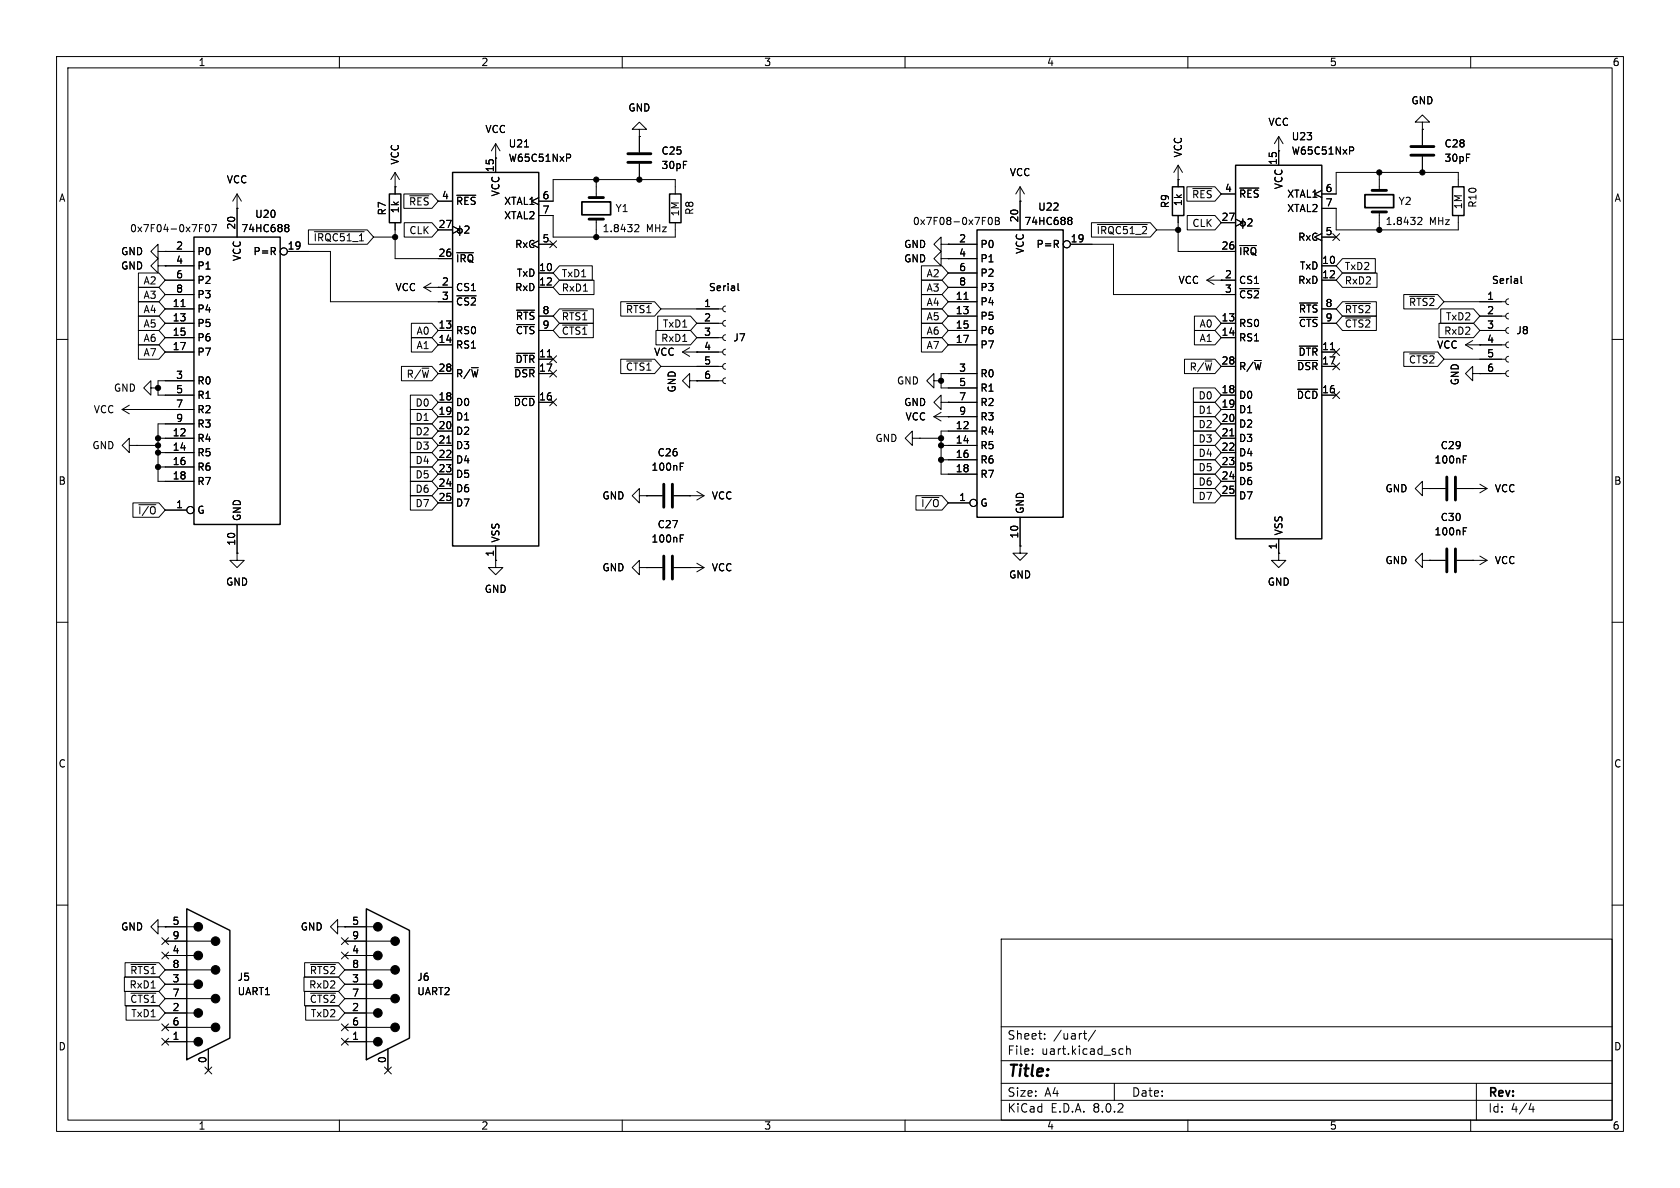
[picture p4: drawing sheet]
<svg xmlns="http://www.w3.org/2000/svg" width="297mm" height="210mm" viewBox="0 0 297 210" stroke-linecap="round" stroke-linejoin="round" font-family="sans-serif">
<g fill="none" stroke="#000" stroke-width=".18">
<path d="M10 10h277v190h-277zM12 12h273v186h-273zM60 10v2M110 10v2M160 10v2M210 10v2M260 10v2M35.3 39.7h.6M36.5 39.8l.1-.1a.68 .68 0 0 1 .4 .6 .68 .68 0 0 1-.4 .7 .84 .84 0 0 1-.1-1.2zM37.4 39.7h.9l-.6 1.3M41.9 36.8h.1M41.9 34.3l-.8 1.3"/>
<path d="M41.9 34.3v7.6M41.9 34.3l.8 1.3M50.5 39.8l.3-.1 .2 .1 .1 .2-.3 .2M69.8 33h.1M69.8 39.4v6.3h10.2M69.8 30.5l.8 1.3M69.8 30.5v3.8M69.8 30.5l-.7 1.3M71.4 34.3h5l1.1 1.3-1.1 1.2h-5zM71.5 39.4h4.9l1.1 1.2-1.1 1.3h-4.9zM72.4 34.6h3.4M77.5 35.6h2.5"/>
<path d="M80.7 34.5h3.4M81.3 39.9v1.7M87.6 27.9h.1M87.6 25.4v5.1M87.6 25.4l-.7 1.3M87.6 25.4l.8 1.3M92.7 26h.7M95.2 34.9l-1.2 .7 1.2 .6M95.2 38.1h2.6v3.8h21.6v-2.5M100.2 27.2h.4l.3 .3-.1 .4h-.6M105.4 31.8v3.1M105.4 38.7v3.2"/>
<path d="M112.3 39.8l.4-.1 .2 .4-.7 .9h.7M113 22.9h1.3l-1.3-1.3-1.2 1.3h1.2v1.2M113 24.1h.1M113 24.1v2.8M113 29v2.8M119.4 34.3v-2.5h-21.6v3.8h-2.6M174.9 38.5l.1-.1a.68 .68 0 0 1 .4 .7 .68 .68 0 0 1-.4 .6 .84 .84 0 0 1-.1-1.2zM176 38.4h.4l.2 .3-.2 .3 .2 .2 .1 .3-.2 .2h-.5zM176 39h.4M180.3 35.6h.1M180.3 33l-.7 1.3M180.3 33v7.6"/>
<path d="M180.3 33l.8 1.3M188.9 38.5l.4-.1 .1 .1 .1 .2-.2 .3M188.9 38.9l.1 .1M189 39h.3M189 39h-.1M189.3 39l.2 .2-.1 .4-.1 .1-.4-.1M193 39.4h10.4l1.1 1.2-1.1 1.3h-10.4zM194 39.7h8.8M208.3 31.8h.1M208.3 29.2v3.8M208.3 38.1v6.4h10.1M208.3 29.2l.7 1.3"/>
<path d="M208.3 29.2l-.8 1.3M209.8 33h5l1.1 1.3-1.1 1.3h-5zM209.9 38.1h4.9l1.1 1.3-1.1 1.2h-4.9zM210.9 33.3h3.3M215.9 39.4h2.5M215.9 34.3h2.5M218.4 38.7l1.3 .7-1.3 .6M219.2 33.2h3.3M219.7 38.7v1.7M220.6 38.8l.5-.1 .2 .3-.7 .9h.7M226.1 26.7h.1M226.1 24.1l-.8 1.3"/>
<path d="M226.1 24.1v5.1M226.1 24.1l.7 1.3M233.7 33.7l-1.3 .6 1.3 .6M233.7 36.8h2.5v3.8h21.6v-2.5M238.6 26h.5l.2 .2-.1 .4h-.6M243.8 30.5v3.2M243.8 37.5v3.1M250.7 38.5l.4-.1 .3 .4-.8 .9h.8M251.5 21.6h1.2l-1.2-1.3-1.3 1.3h1.3v1.3M251.5 22.9h.1M251.5 22.9v2.8M251.5 27.7v2.8"/>
<path d="M257.8 33v-2.5h-21.6v3.8h-2.5M10 60h2M24.5 58.4h3.6l1.1 1.3-1.1 1.3h-3.6zM24.5 53.3h3.6l1.1 1.3-1.1 1.3h-3.6zM24.5 55.9h3.6l1.1 1.3-1.1 1.2h-3.6zM24.5 48.3h3.6l1.1 1.2-1.1 1.3h-3.6zM24.5 50.8h3.6l1.1 1.3-1.1 1.2h-3.6zM27.9 44.5v-1.3l-1.2 1.3 1.2 1.2v-1.2h1.3M27.9 47v-1.3l-1.2 1.3 1.2 1.3v-1.3h1.3M29.2 44.5h.1M29.2 47h.1M29.2 49.5h5.1"/>
<path d="M29.2 59.7h5.1M29.2 57.2h5.1M29.2 54.6h5.1M29.2 47h5.1M29.2 44.5h5.1M29.2 52.1h5.1M32 54.2h.7M50.5 40.2h.1M50.6 40.2h.2M50.6 40.2l-.1 .1M50.8 44.5h7.6v8.8h21.6M50.8 40.2l.3 .3-.1 .3-.2 .2-.3-.1"/>
<path d="M54.5 40.6h10.4l1.1 1.3-1.1 1.3h-10.4zM55.6 41h8.8M66 41.9h3.8M72.7 59.7h3.7l1.1 1.3-1.1 1.2h-3.7zM72.7 57.1h3.7l1.1 1.3-1.1 1.3h-3.7zM74.9 50.8h5.1M74.9 50.8l1.3 .8M76.2 50l-1.3 .8M77.5 58.4h2.5M77.5 40.6h2.5M80 40l1.3 .6-1.3 .7M80.7 44.7h3"/>
<path d="M80.7 52.3h3.5M82.2 40.1l.5-.2 .2 .4-.8 .9h.8M91.3 54.8h3.2M91.3 57.4h3.2M95.2 42.5l-1.2 .7 1.2 .6M95.2 48.3h2.6M95.2 50.8h2.6M95.2 58.4h2.6M95.2 43.2h2.6M95.2 55.9h2.6M97.2 42.6l1.2 1.2M98.4 42.6l-1.2 1.2"/>
<path d="M98.9 54.6h6v2.6h-6l-1.1-1.3zM98.9 47h5.8v2.5h-5.8l-1.1-1.2zM98.9 49.5h6.1v2.6h-6.1l-1.1-1.3zM98.9 57.1h6v2.6h-6l-1.1-1.3zM99.4 54.9h4.4M99.4 57.5h4.4M109.7 53.3h6l1.1 1.3-1.1 1.3h-6zM110.8 53.7h4.4M116 58.4h6.1l1.1 1.3-1.1 1.3h-6.1zM116.3 55.9h5.8l1.1 1.3-1.1 1.2h-5.8zM116.8 54.6h11M123.2 59.7h4.6"/>
<path d="M123.2 57.2h4.6M128.3 59.2l-.4 .1-.1 .4 .1 .3 .4 .2M128.3 56.6l-.4 .2-.1 .4 .1 .3 .4 .2M128.3 54.1l-.4 .2-.1 .3 .1 .4 .4 .1M130.5 50.1v1.1l.2 .2M162.9 57.1h3.6l1.1 1.3-1.1 1.3h-3.6zM162.9 47h3.6l1.1 1.3-1.1 1.2h-3.6zM162.9 54.6h3.6l1.1 1.3-1.1 1.3h-3.6zM162.9 49.5h3.6l1.1 1.3-1.1 1.3h-3.6zM162.9 59.7h3.6l1.1 1.3-1.1 1.2h-3.6zM162.9 52.1h3.6l1.1 1.2-1.1 1.3h-3.6zM166.4 45.7v-1.2l-1.3 1.2 1.3 1.3v-1.3h1.2"/>
<path d="M166.4 43.2v-1.3l-1.3 1.3 1.3 1.3v-1.3h1.2M167.6 45.7h.1M167.6 43.2h.1M167.6 48.3h5.1M167.6 50.8h5.1M167.6 58.4h5.1M167.6 45.7h5.1M167.6 53.3h5.1M167.6 43.2h5.1M167.6 55.9h5.1M170.4 52.9h.7M189.2 43.2h7.6v8.9h21.6"/>
<path d="M204.5 40.6h3.8M211.2 58.4h3.6l1.1 1.3-1.1 1.3h-3.6zM211.2 55.9h3.6l1.1 1.3-1.1 1.2h-3.6zM213.4 49.5l1.2 .8M213.4 49.5h5M214.6 48.8l-1.2 .7M215.9 59.7h2.5M215.9 57.2h2.5M219.2 43.4h2.9M219.2 51h3.4M229.8 53.6h3.1M229.8 56.1h3.1"/>
<path d="M233.7 41.3l-1.3 .6 1.3 .6M233.7 49.5h2.5M233.7 57.2h2.5M233.7 54.6h2.5M233.7 47h2.5M233.7 41.9h2.5M235.6 41.3l1.2 1.2M236.8 41.3l-1.2 1.2M237.3 55.9h6v2.5h-6l-1.1-1.2zM237.3 53.3h6v2.6h-6l-1.1-1.3zM237.3 48.3h6.1v2.5h-6.1l-1.1-1.3zM237.3 45.7h5.8v2.6h-5.8l-1.1-1.3z"/>
<path d="M237.9 56.2h4.4M237.9 53.7h4.4M248.2 52.1h6l1.1 1.2-1.1 1.3h-6zM249.2 52.4h4.4M254.4 57.1h6.1l1.1 1.3-1.1 1.3h-6.1zM254.7 54.6h5.8l1.1 1.3-1.1 1.3h-5.8zM255.3 53.3h10.9M261.6 58.4h4.6M261.6 55.9h4.6M266.7 57.9l-.4 .2-.1 .3 .1 .4 .4 .1M266.7 55.4l-.4 .1-.1 .4 .1 .3 .4 .2M266.7 52.8l-.4 .2-.1 .3 .1 .4 .4 .1"/>
<path d="M268.9 48.8v1.1l.2 .2M285 60h2M21.6 72.4l1.3 .8M21.6 72.4h12.7M22.9 78.7v-1.2l-1.3 1.2 1.3 1.3v-1.3h1.2M22.9 71.6l-1.3 .8M24.1 78.7h.1M24.1 72.4h.1M24.1 78.7h3.8M24.5 61h3.6l1.1 1.2-1.1 1.3h-3.6zM26.7 68.6v-1.3l-1.3 1.3 1.3 1.3v-1.3h1.2M27.9 68.6h.1"/>
<path d="M27.9 77.5h6.4M29.2 62.2h5.1M34.3 67.3h-6.4v2.6h6.4M34.3 74.9h-6.4v10.2h6.4M71 64.8h5.4l1.1 1.2-1.1 1.3h-5.4zM72.5 77.5h3.9l1.1 1.2-1.1 1.3h-3.9zM72.5 74.9h3.9l1.1 1.3-1.1 1.3h-3.9zM72.5 69.8h3.9l1.1 1.3-1.1 1.3h-3.9zM72.5 72.4h3.9l1.1 1.3-1.1 1.2h-3.9zM77.5 73.7h2.5M77.5 61h2.5M77.5 71.1h2.5"/>
<path d="M77.5 66h2.5M77.5 76.2h2.5M77.5 78.7h2.5M79 78.3h.7M91 70.1h3.5M91 65h3.5M91.3 62.5h3.2M95.2 63.5h2.6M95.2 71.1h2.6M95.2 66h2.6M96.8 63.1h.7M97.2 62.9l1.2 1.2"/>
<path d="M97.2 65.4l1.2 1.2M97.2 70.5l1.2 1.2M98.4 62.9l-1.2 1.2M98.4 65.4l-1.2 1.2M98.4 70.5l-1.2 1.2M109.7 63.5h6l1.1 1.3-1.1 1.2h-6zM110.8 63.8h4.4M116.8 64.8h11M120.6 62.2l1.3 .8M120.6 62.2h7.2M121.9 67.3v-1.3l-1.3 1.3 1.3 1.3v-1.3h1.3M121.9 61.5l-1.3 .7"/>
<path d="M123.2 62.2h.1M123.2 67.3h.1M123.2 67.3h4.6M128.3 66.8l-.4 .2-.1 .3 .1 .4 .4 .1M128.3 64.3l-.4 .1-.1 .4 .1 .3 .4 .2M128.3 61.7l-.4 .2-.1 .3 .1 .4 .4 .1M161.3 77.5v-1.3l-1.3 1.3 1.3 1.2v-1.2h1.3M162.6 77.5h.1M162.6 77.5h3.8M165.1 67.3v-1.3l-1.3 1.3 1.3 1.3v-1.3h1.3M165.1 73.7l1.3 .7M165.1 73.7h7.6"/>
<path d="M166.4 67.3h.1M166.4 71.1v-1.2l-1.3 1.2 1.3 1.3v-1.3h1.2M166.4 72.9l-1.3 .8M166.4 78.7h6.3M167.6 73.7h.1M167.6 71.1h.1M167.6 61h5.1M167.6 71.1h5.1M172.7 66h-6.3v2.6h6.3M172.7 76.2h-6.3v7.6h6.3M209.4 63.5h5.4l1.1 1.3-1.1 1.2h-5.4zM211 73.7h3.8l1.1 1.2-1.1 1.3h-3.8z"/>
<path d="M211 71.1h3.8l1.1 1.3-1.1 1.3h-3.8zM211 68.6h3.8l1.1 1.3-1.1 1.2h-3.8zM211 78.7h3.8l1.1 1.3-1.1 1.3h-3.8zM211 76.2h3.8l1.1 1.3-1.1 1.2h-3.8zM215.9 72.4h2.5M215.9 64.8h2.5M215.9 69.9h2.5M215.9 74.9h2.5M215.9 77.5h2.5M217.4 77.1h.7M229.4 68.8h3.5M229.4 63.7h3.5"/>
<path d="M229.7 61.2h3.2M233.7 62.2h2.5M233.7 64.8h2.5M233.7 69.9h2.5M235.2 61.8h.7M235.6 64.2l1.2 1.2M235.6 69.2l1.2 1.3M235.6 61.6l1.2 1.2M236.8 64.2l-1.2 1.2M236.8 69.2l-1.2 1.3M236.8 61.6l-1.2 1.2M248.2 62.2h6l1.1 1.3-1.1 1.3h-6z"/>
<path d="M249.2 62.5h4.4M255.3 63.5h10.9M259.1 61h7.1M259.1 61l1.2 .7M260.3 66v-1.2l-1.2 1.2 1.2 1.3v-1.3h1.3M260.3 60.2l-1.2 .8M261.6 61h.1M261.6 66h.1M261.6 66h4.6M266.7 65.5l-.4 .2-.1 .3 .1 .4 .4 .1M266.7 63l-.4 .1-.1 .4 .1 .4 .4 .1M266.7 60.5l-.4 .1-.1 .4 .1 .3 .4 .2"/>
<path d="M23.5 88.9h4.6l1.1 1.3-1.1 1.2h-4.6zM24.5 89.2h3.1M27.9 80h6.4M27.9 82.6h6.4M29.2 90.2h3.8M41.9 97.8v1.3h1.3l-1.3 1.2-1.3-1.2h1.3M41.9 97.8h.1M41.9 92.7v5.1M72.5 80h3.9l1.1 1.3-1.1 1.3h-3.9zM72.5 85.1h3.9l1.1 1.3-1.1 1.2h-3.9zM72.5 82.5h3.9l1.1 1.3-1.1 1.3h-3.9zM72.5 87.6h3.9l1.1 1.3-1.1 1.3h-3.9z"/>
<path d="M77.5 81.3h2.5M77.5 83.8h2.5M77.5 86.4h2.5M77.5 88.9h2.5M87.6 99.1v1.2h1.3l-1.3 1.3-1.2-1.3h1.2M87.6 99.1h.1M87.6 96.5v2.6M113 87.6v-1.2l-1.2 1.2 1.2 1.3v-1.3h1.3M114.3 87.6h.1M114.3 87.6h2.8M119.1 87.6h5.4M120.3 95.2h.4"/>
<path d="M120.3 94.6h.6M120.3 82.5h.4M120.3 81.9h.6M121.9 87.6h.1M123.2 99.6l1.3 .7M123.2 86.9l1.3 .7M124.5 87.6l-1.3 .8M161.9 87.6h4.6l1.1 1.3-1.1 1.3h-4.6zM163 87.9h3M166.4 81.3h6.3M167.6 88.9h3.8M180.3 96.5v1.3h1.3l-1.3 1.3-1.2-1.3h1.2"/>
<path d="M180.3 96.5h.1M180.3 91.4v5.1M211 83.8h3.8l1.1 1.3-1.1 1.3h-3.8zM211 86.4h3.8l1.1 1.2-1.1 1.3h-3.8zM211 81.3h3.8l1.1 1.3-1.1 1.2h-3.8zM215.9 87.6h2.5M215.9 80h2.5M215.9 82.6h2.5M215.9 85.1h2.5M226.1 97.8v1.3h1.2l-1.2 1.2-1.3-1.2h1.3M226.1 97.8h.1M226.1 95.3v2.5"/>
<path d="M251.5 99.1v-1.3l-1.3 1.3 1.3 1.2v-1.2h1.2M251.5 86.4v-1.3l-1.3 1.3 1.3 1.2v-1.2h1.2M252.7 99.1h.1M252.7 86.4h.1M252.7 86.4h2.8M252.7 99.1h2.8M257.6 86.4h5.3M257.6 99.1h5.3M258.7 93.9h.4M258.7 93.3h.6M258.7 81.2h.4M258.7 80.6h.6"/>
<path d="M260.3 86.4h.1M260.3 99.1h.1M261.6 85.6l1.3 .8M261.6 98.3l1.3 .8M262.9 86.4l-1.3 .7M262.9 99.1l-1.3 .7M10 110h2M113 100.3v-1.2l-1.2 1.2 1.2 1.3v-1.3h1.3M114.3 100.3h.1M114.3 100.3h2.8M119.1 100.3h5.4M121.9 100.3h.1"/>
<path d="M124.5 100.3l-1.3 .8M285 110h2M10 160h2M285 160h2M22 172.7h6.1l1.1 1.3-1.1 1.3h-6.1zM22.1 170.2h6l1.1 1.3-1.1 1.2h-6zM22.1 175.3h6l1.1 1.2-1.1 1.3h-6zM22.3 177.8h5.8l1.1 1.3-1.1 1.2h-5.8zM23.2 170.5h4.4M23.2 175.6h4.4M27.9 163.8v-1.2l-1.2 1.2 1.2 1.3v-1.3h1.3M28.6 165.8l1.2 1.2"/>
<path d="M28.6 168.3l1.2 1.2M29.2 163.8h.1M29.2 179.1h5.1M29.2 176.5h8.1M29.2 174h5.1M29.2 171.5h8.1M29.2 168.9h5.1M29.2 166.4h8.1M29.2 163.8h5.1M29.8 165.8l-1.2 1.2M29.8 168.3l-1.2 1.2M53.7 172.7h6.1l1.2 1.3-1.2 1.3h-6.1z"/>
<path d="M53.9 170.2h5.9l1.2 1.3-1.2 1.2h-5.9zM53.9 175.3h5.9l1.2 1.2-1.2 1.3h-5.9zM54 177.8h5.8l1.2 1.3-1.2 1.2h-5.8zM54.9 170.5h4.4M54.9 175.6h4.4M59.7 163.8v-1.2l-1.3 1.2 1.3 1.3v-1.3h1.3M60.4 168.3l1.2 1.2M60.4 165.8l1.2 1.2M61 163.8h.1M61 179.1h5M61 176.5h8.1M61 174h5"/>
<path d="M61 171.5h8.1M61 168.9h5M61 166.4h8.1M61 163.8h5M61.6 168.3l-1.2 1.2M61.6 165.8l-1.2 1.2M177 166h108v32h-108zM28.6 181l1.2 1.2M28.6 183.5l1.2 1.3M29.2 184.2h5.1M29.2 181.6h8.1M29.8 181l-1.2 1.2"/>
<path d="M29.8 183.5l-1.2 1.3M36.2 188.6l1.2 1.2M36.8 185.4v3.8M37.4 188.6l-1.2 1.2M60 198v2M60.4 181l1.2 1.2M60.4 183.5l1.2 1.3M61 184.2h5M61 181.6h8.1M61.6 183.5l-1.2 1.3M61.6 181l-1.2 1.2M68 188.6l1.2 1.2"/>
<path d="M68.6 185.4v3.8M69.2 188.6l-1.2 1.2M110 198v2M160 198v2M177 194.5h108M177 191.5h108M177 187.5h108M177 181.5h108M182.5 186.3v.1M182.5 185.5v.1M184.7 183.6v.1M184.7 182.8v.1"/>
<path d="M191.5 182.7h.6M191.7 183.5l.4 .2M193.7 182.1l-1.3 2M197 191.5v3M198.1 185.4l.4 .1M198.5 186.3l-.4 .1M199.2 185.5l.2-.1 .3 .1 .1 .9M199.2 184.9v1.5M210 198v2M260 198v2M261 191.5v6.5M270.7 195l-.4 1.1h.9"/>
<path d="M271 195.6v1"/>
<circle cx="219.7" cy="39.5" r=".44"/>
<circle cx="50.2" cy="44.4" r=".63"/>
<circle cx="81.3" cy="40.8" r=".44"/>
<circle cx="188.6" cy="43.2" r=".63"/>
<circle cx="33.7" cy="90.2" r=".63"/>
<circle cx="172.1" cy="88.9" r=".63"/>
</g>
<g fill="#000" stroke="#000" stroke-width=".18">
<circle cx="105.4" cy="31.8" r=".46"/>
<circle cx="113" cy="31.8" r=".46"/>
<circle cx="243.8" cy="30.5" r=".46"/>
<circle cx="251.5" cy="30.5" r=".46"/>
<circle cx="69.8" cy="41.9" r=".46"/>
<circle cx="105.4" cy="41.9" r=".46"/>
<circle cx="208.3" cy="40.6" r=".46"/>
<circle cx="243.8" cy="40.6" r=".46"/>
<circle cx="27.9" cy="78.7" r=".46"/>
<circle cx="27.9" cy="68.6" r=".46"/>
<circle cx="27.9" cy="77.5" r=".46"/>
<circle cx="166.4" cy="78.7" r=".46"/>
<circle cx="166.4" cy="67.3" r=".46"/>
<circle cx="166.4" cy="77.5" r=".46"/>
<circle cx="27.9" cy="80" r=".46"/>
<circle cx="27.9" cy="82.6" r=".46"/>
<circle cx="166.4" cy="81.3" r=".46"/>
<circle cx="35.1" cy="168.9" r=".76"/>
<circle cx="35.1" cy="163.8" r=".76"/>
<circle cx="35.1" cy="174" r=".76"/>
<circle cx="35.1" cy="179.1" r=".76"/>
<circle cx="38.1" cy="166.4" r=".76"/>
<circle cx="38.1" cy="176.5" r=".76"/>
<circle cx="38.1" cy="171.4" r=".76"/>
<circle cx="66.8" cy="163.8" r=".76"/>
<circle cx="66.8" cy="168.9" r=".76"/>
<circle cx="66.8" cy="174" r=".76"/>
<circle cx="66.8" cy="179.1" r=".76"/>
<circle cx="69.8" cy="171.4" r=".76"/>
<circle cx="69.8" cy="166.4" r=".76"/>
<circle cx="69.8" cy="176.5" r=".76"/>
<circle cx="35.1" cy="184.1" r=".76"/>
<circle cx="38.1" cy="181.6" r=".76"/>
<circle cx="66.8" cy="184.1" r=".76"/>
<circle cx="69.8" cy="181.6" r=".76"/>
</g>
<path d="M68.8 34.3h2.1v5.1h-2.1zM80 30.5h15.2v66h-15.2zM118.4 34.3h2v5.1h-2zM207.3 33h2v5.1h-2zM218.4 29.2h15.3v66.1h-15.3zM256.8 33h2v5.1h-2zM34.3 41.9h15.2v50.8h-15.2zM172.7 40.6h15.3v50.8h-15.3zM33 160.7l7.6 3.8v19l-7.6 3.8zM64.8 160.7l7.6 3.8v19l-7.6 3.8z" fill="none" stroke="#000" stroke-width=".25"/>
<g fill="none" stroke="#000" stroke-width=".51">
<path d="M104.1 38.7h2.6M104.1 34.9h2.6M111 28.7h4.1M111 27.2h4.1M242.6 37.5h2.5M242.6 33.7h2.5M249.4 27.4h4.1M249.4 25.9h4.1M117.3 85.6v4.1M117.3 98.3v4.1M118.9 85.6v4.1M118.9 98.3v4.1"/>
<path d="M255.8 84.3v4.1M255.8 97v4.1M257.3 84.3v4.1M257.3 97v4.1"/>
</g>
<path d="M102.9 35.7h5v2.3h-5zM241.3 34.4h5.1v2.3h-5.1z" fill="none" stroke="#000" stroke-width=".3"/>
<text font-size="2.8" x="178" y="190.9">Title:</text>
<g font-size="2.1">
<text x="178" y="184">Sheet:</text>
<text x="186.2" y="184">/uart/</text>
<text x="178" y="186.7">File:</text>
<text x="184.1" y="186.7">uart.kicad_sch</text>
<text x="178" y="196.9">KiCad</text>
<text x="178" y="194.1">Size:</text>
<text x="184.7" y="194.1">A4</text>
<text x="185.7" y="196.9">E.D.A.</text>
<text x="193.3" y="196.9">8.0.2</text>
<text x="200" y="194.1">Date:</text>
<text x="263" y="194.3">Rev:</text>
<text x="263" y="196.9">Id:</text>
<text x="267.1" y="196.9">4/4</text>
</g>
<g font-size="1.8">
<text x="35" y="11.9">1</text>
<text x="85" y="11.9">2</text>
<text x="135" y="11.9">3</text>
<text x="185" y="11.9">4</text>
<text x="235" y="11.9">5</text>
<text x="285" y="11.9">6</text>
<text x="85.7" y="23.7">VCC</text>
<text x="111" y="19.9">GND</text>
<text x="224.1" y="22.5">VCC</text>
<text x="249.4" y="18.6">GND</text>
<text x="70.7" y="29.2" transform="rotate(-90 70.7 29.2)">VCC</text>
<text x="89.8" y="26.3">U21</text>
<text x="89.8" y="28.8">W65C51NxP</text>
<text x="116.8" y="27.5">C25</text>
<text x="209.1" y="27.9" transform="rotate(-90 209.1 27.9)">VCC</text>
<text x="225.8" y="29.3" transform="rotate(-90 225.8 29.3)">15</text>
<text x="228.3" y="25">U23</text>
<text x="228.3" y="27.5">W65C51NxP</text>
<text x="255.3" y="26.3">C28</text>
<text x="255.3" y="28.8">30pF</text>
<text x="10.3" y="35.9">A</text>
<text x="40" y="32.6">VCC</text>
<text x="78" y="35.3">4</text>
<text x="87.4" y="30.5" transform="rotate(-90 87.4 30.5)">15</text>
<text x="88.5" y="34.8" transform="rotate(-90 88.5 34.8)">VCC</text>
<text x="95.8" y="35.3">6</text>
<text x="116.8" y="30.1">30pF</text>
<text x="178.4" y="31.3">VCC</text>
<text x="210.6" y="35.2">~{RES}</text>
<text x="216.5" y="34">4</text>
<text x="218.9" y="35.2">~{RES}</text>
<text x="226.9" y="33.5" transform="rotate(-90 226.9 33.5)">VCC</text>
<text x="227.5" y="35.2">XTAL1</text>
<text x="234.2" y="34">6</text>
<text x="285.3" y="35.9">A</text>
<text x="22.9" y="41.3">0x7F04-0x7F07</text>
<text x="41.7" y="40.7" transform="rotate(-90 41.7 40.7)">20</text>
<text x="42.6" y="41.2">74HC688</text>
<text x="45" y="38.7">U20</text>
<text x="68.4" y="38.2" transform="rotate(-90 68.4 38.2)">R7</text>
<text x="70.7" y="37.8" transform="rotate(-90 70.7 37.8)">1k</text>
<text x="72.2" y="36.5">~{RES}</text>
<text x="72.3" y="41.6">CLK</text>
<text x="77.4" y="40.4">27</text>
<text x="80.5" y="36.4">~{RES}</text>
<text x="89" y="36.4">XTAL1</text>
<text x="89" y="39">XTAL2</text>
<text x="95.8" y="37.8">7</text>
<text x="106.4" y="41.2">1.8432</text>
<text x="108.7" y="37.7">Y1</text>
<text x="114.3" y="41.2">MHz</text>
<text x="120.2" y="38.3" transform="rotate(-90 120.2 38.3)">1M</text>
<text x="122.8" y="38.1" transform="rotate(-90 122.8 38.1)">R8</text>
<text x="161.3" y="40">0x7F08-0x7F0B</text>
<text x="180.1" y="39.4" transform="rotate(-90 180.1 39.4)">20</text>
<text x="181" y="40">74HC688</text>
<text x="183.4" y="37.4">U22</text>
<text x="193.8" y="41.6">~{IRQC51_2}</text>
<text x="206.9" y="36.9" transform="rotate(-90 206.9 36.9)">R9</text>
<text x="209.1" y="36.5" transform="rotate(-90 209.1 36.5)">1k</text>
<text x="210.7" y="40.3">CLK</text>
<text x="215.9" y="39.1">27</text>
<text x="227.5" y="37.7">XTAL2</text>
<text x="234.2" y="41.7">5</text>
<text x="234.2" y="36.6">7</text>
<text x="244.9" y="40">1.8432</text>
<text x="247.2" y="36.4">Y2</text>
<text x="252.7" y="40">MHz</text>
<text x="258.7" y="37.1" transform="rotate(-90 258.7 37.1)">1M</text>
<text x="261.2" y="36.8" transform="rotate(-90 261.2 36.8)">R10</text>
<text x="21.3" y="45.3">GND</text>
<text x="21.3" y="47.9">GND</text>
<text x="31" y="44.2">2</text>
<text x="31" y="46.7">4</text>
<text x="34.8" y="45.3">P0</text>
<text x="34.8" y="47.9">P1</text>
<text x="42.8" y="46.2" transform="rotate(-90 42.8 46.2)">VCC</text>
<text x="44.7" y="45.3">P=R</text>
<text x="50.8" y="44.2">19</text>
<text x="55.3" y="42.9">~{IRQC51_1}</text>
<text x="77.4" y="45.5">26</text>
<text x="80.5" y="46.6">~{IRQ}</text>
<text x="91" y="44">RxC</text>
<text x="95.8" y="42.9">5</text>
<text x="159.7" y="46.6">GND</text>
<text x="159.7" y="44">GND</text>
<text x="169.5" y="42.9">2</text>
<text x="169.5" y="45.5">4</text>
<text x="173.2" y="44">P0</text>
<text x="173.2" y="46.6">P1</text>
<text x="181.2" y="45" transform="rotate(-90 181.2 45)">VCC</text>
<text x="183.1" y="44">P=R</text>
<text x="189.2" y="42.9">19</text>
<text x="215.9" y="44.2">26</text>
<text x="218.9" y="45.3">~{IRQ}</text>
<text x="229.4" y="42.8">RxC</text>
<text x="229.7" y="47.9">TxD</text>
<text x="233.6" y="46.7">10</text>
<text x="237.6" y="47.9">TxD2</text>
<text x="25.3" y="50.5">A2</text>
<text x="25.3" y="53">A3</text>
<text x="31" y="49.3">6</text>
<text x="31" y="51.8">8</text>
<text x="34.8" y="50.4">P2</text>
<text x="34.8" y="52.9">P3</text>
<text x="69.8" y="51.7">VCC</text>
<text x="78" y="50.5">2</text>
<text x="78" y="53.1">3</text>
<text x="80.5" y="51.7">CS1</text>
<text x="91" y="51.7">RxD</text>
<text x="91.3" y="49.1">TxD</text>
<text x="95.2" y="48">10</text>
<text x="95.2" y="50.5">12</text>
<text x="99.2" y="49.2">TxD1</text>
<text x="99.2" y="51.8">RxD1</text>
<text x="125.2" y="51.7">Serial</text>
<text x="163.7" y="49.2">A2</text>
<text x="163.7" y="51.8">A3</text>
<text x="168.9" y="53.1">11</text>
<text x="169.5" y="48">6</text>
<text x="169.5" y="50.5">8</text>
<text x="173.2" y="49.1">P2</text>
<text x="173.2" y="51.7">P3</text>
<text x="208.2" y="50.4">VCC</text>
<text x="216.5" y="49.3">2</text>
<text x="216.5" y="51.8">3</text>
<text x="218.9" y="50.4">CS1</text>
<text x="218.9" y="52.9">~{CS2}</text>
<text x="229.4" y="50.4">RxD</text>
<text x="233.6" y="49.3">12</text>
<text x="237.6" y="50.5">RxD2</text>
<text x="262.8" y="53.1">1</text>
<text x="263.7" y="50.4">Serial</text>
<text x="25.3" y="55.6">A4</text>
<text x="25.3" y="58.1">A5</text>
<text x="30.4" y="54.4">11</text>
<text x="30.4" y="56.9">13</text>
<text x="30.4" y="59.4">15</text>
<text x="34.8" y="55.5">P4</text>
<text x="34.8" y="58">P5</text>
<text x="73.5" y="59.4">A0</text>
<text x="77.4" y="58.2">13</text>
<text x="80.5" y="59.3">RS0</text>
<text x="80.5" y="54.2">~{CS2}</text>
<text x="91.1" y="56.7">~{RTS}</text>
<text x="91.1" y="59.3">~{CTS}</text>
<text x="95.8" y="55.6">8</text>
<text x="95.8" y="58.2">9</text>
<text x="99.2" y="56.8">~{RTS1}</text>
<text x="99.2" y="59.4">~{CTS1}</text>
<text x="110.6" y="55.6">~{RTS1}</text>
<text x="117.1" y="58.1">TxD1</text>
<text x="124.4" y="54.4">1</text>
<text x="124.4" y="56.9">2</text>
<text x="124.4" y="59.4">3</text>
<text x="163.7" y="59.4">A6</text>
<text x="163.7" y="56.8">A5</text>
<text x="163.7" y="54.3">A4</text>
<text x="168.9" y="55.6">13</text>
<text x="168.9" y="58.2">15</text>
<text x="173.2" y="54.2">P4</text>
<text x="173.2" y="56.7">P5</text>
<text x="173.2" y="59.3">P6</text>
<text x="212" y="58.1">A0</text>
<text x="215.9" y="56.9">13</text>
<text x="215.9" y="59.4">14</text>
<text x="218.9" y="58">RS0</text>
<text x="229.5" y="55.5">~{RTS}</text>
<text x="229.5" y="58">~{CTS}</text>
<text x="234.2" y="54.4">8</text>
<text x="234.2" y="56.9">9</text>
<text x="237.6" y="58.1">~{CTS2}</text>
<text x="237.6" y="55.6">~{RTS2}</text>
<text x="249" y="54.3">~{RTS2}</text>
<text x="255.2" y="59.4">RxD2</text>
<text x="255.5" y="56.8">TxD2</text>
<text x="262.8" y="55.6">2</text>
<text x="262.8" y="58.2">3</text>
<text x="268" y="59.3">J8</text>
<text x="25.3" y="60.6">A6</text>
<text x="25.3" y="63.2">A7</text>
<text x="30.4" y="62">17</text>
<text x="34.8" y="60.6">P6</text>
<text x="34.8" y="63.1">P7</text>
<text x="73.5" y="61.9">A1</text>
<text x="77.4" y="60.7">14</text>
<text x="77.4" y="65.8">28</text>
<text x="80.5" y="61.8">RS1</text>
<text x="91" y="64.4">~{DTR}</text>
<text x="95.2" y="63.2">11</text>
<text x="95.2" y="65.8">17</text>
<text x="110.6" y="65.7">~{CTS1}</text>
<text x="115.5" y="63.1">VCC</text>
<text x="116.8" y="60.6">RxD1</text>
<text x="124.4" y="62">4</text>
<text x="124.4" y="64.5">5</text>
<text x="129.5" y="60.6">J7</text>
<text x="163.7" y="61.9">A7</text>
<text x="168.9" y="60.7">17</text>
<text x="169.5" y="65.8">3</text>
<text x="173.2" y="61.8">P7</text>
<text x="210.2" y="65.7">R/~{W}</text>
<text x="212" y="60.6">A1</text>
<text x="215.9" y="64.5">28</text>
<text x="218.9" y="60.6">RS1</text>
<text x="218.9" y="65.6">R/~{W}</text>
<text x="229.2" y="65.6">~{DSR}</text>
<text x="229.5" y="63.1">~{DTR}</text>
<text x="233.6" y="62">11</text>
<text x="233.6" y="64.5">17</text>
<text x="249" y="64.5">~{CTS2}</text>
<text x="254" y="61.8">VCC</text>
<text x="262.8" y="60.7">4</text>
<text x="262.8" y="63.2">5</text>
<text x="262.8" y="65.8">6</text>
<text x="20" y="69.4">GND</text>
<text x="31" y="67.1">3</text>
<text x="31" y="69.6">5</text>
<text x="34.8" y="68.2">R0</text>
<text x="34.8" y="70.7">R1</text>
<text x="71.8" y="67">R/~{W}</text>
<text x="77.4" y="70.9">18</text>
<text x="80.5" y="72">D0</text>
<text x="80.5" y="66.9">R/~{W}</text>
<text x="90.7" y="72">~{DCD}</text>
<text x="90.8" y="66.9">~{DSR}</text>
<text x="95.2" y="70.9">16</text>
<text x="119.7" y="69.5" transform="rotate(-90 119.7 69.5)">GND</text>
<text x="124.4" y="67.1">6</text>
<text x="158.5" y="68.2">GND</text>
<text x="159.7" y="72">GND</text>
<text x="169.5" y="68.3">5</text>
<text x="169.5" y="70.9">7</text>
<text x="173.2" y="66.9">R0</text>
<text x="173.2" y="69.4">R1</text>
<text x="173.2" y="72">R2</text>
<text x="211.8" y="70.8">D0</text>
<text x="215.9" y="69.6">18</text>
<text x="218.9" y="70.7">D0</text>
<text x="229.2" y="70.7">~{DCD}</text>
<text x="233.6" y="69.6">16</text>
<text x="258.1" y="68.2" transform="rotate(-90 258.1 68.2)">GND</text>
<text x="16.5" y="73.3">VCC</text>
<text x="30.4" y="77.2">12</text>
<text x="31" y="72.1">7</text>
<text x="31" y="74.7">9</text>
<text x="34.8" y="73.3">R2</text>
<text x="34.8" y="75.8">R3</text>
<text x="73.4" y="77.2">D2</text>
<text x="73.4" y="72.1">D0</text>
<text x="73.4" y="74.6">D1</text>
<text x="77.4" y="73.4">19</text>
<text x="77.4" y="75.9">20</text>
<text x="80.5" y="74.5">D1</text>
<text x="80.5" y="77.1">D2</text>
<text x="160" y="74.5">VCC</text>
<text x="168.9" y="75.9">12</text>
<text x="169.5" y="73.4">9</text>
<text x="173.2" y="77.1">R4</text>
<text x="173.2" y="74.5">R3</text>
<text x="211.8" y="75.9">D2</text>
<text x="211.8" y="73.3">D1</text>
<text x="215.9" y="72.1">19</text>
<text x="215.9" y="74.7">20</text>
<text x="215.9" y="77.2">21</text>
<text x="218.9" y="73.3">D1</text>
<text x="218.9" y="75.8">D2</text>
<text x="16.2" y="79.6">GND</text>
<text x="30.4" y="79.8">14</text>
<text x="30.4" y="82.3">16</text>
<text x="34.8" y="78.3">R4</text>
<text x="34.8" y="80.9">R5</text>
<text x="34.8" y="83.4">R6</text>
<text x="73.4" y="79.7">D3</text>
<text x="73.4" y="82.2">D4</text>
<text x="77.4" y="78.5">21</text>
<text x="77.4" y="81">22</text>
<text x="77.4" y="83.6">23</text>
<text x="80.5" y="79.6">D3</text>
<text x="80.5" y="82.1">D4</text>
<text x="115.1" y="83.4">100nF</text>
<text x="116.2" y="80.9">C26</text>
<text x="154.7" y="78.3">GND</text>
<text x="168.9" y="78.5">14</text>
<text x="168.9" y="81">16</text>
<text x="168.9" y="83.6">18</text>
<text x="173.2" y="79.6">R5</text>
<text x="173.2" y="82.1">R6</text>
<text x="211.8" y="81">D4</text>
<text x="211.8" y="78.4">D3</text>
<text x="211.8" y="83.5">D5</text>
<text x="215.9" y="79.8">22</text>
<text x="215.9" y="82.3">23</text>
<text x="218.9" y="78.3">D3</text>
<text x="218.9" y="80.9">D4</text>
<text x="218.9" y="83.4">D5</text>
<text x="253.5" y="82.1">100nF</text>
<text x="254.6" y="79.6">C29</text>
<text x="10.3" y="85.9">B</text>
<text x="30.4" y="84.8">18</text>
<text x="31" y="89.9">1</text>
<text x="34.8" y="86">R7</text>
<text x="73.4" y="87.3">D6</text>
<text x="73.4" y="84.8">D5</text>
<text x="73.4" y="89.9">D7</text>
<text x="77.4" y="86.1">24</text>
<text x="77.4" y="88.6">25</text>
<text x="80.5" y="84.7">D5</text>
<text x="80.5" y="87.2">D6</text>
<text x="80.5" y="89.8">D7</text>
<text x="106.4" y="88.5">GND</text>
<text x="125.7" y="88.5">VCC</text>
<text x="162.7" y="89.9">~{I/O}</text>
<text x="169.5" y="88.6">1</text>
<text x="173.2" y="89.8">G</text>
<text x="173.2" y="84.7">R7</text>
<text x="211.8" y="86">D6</text>
<text x="211.8" y="88.6">D7</text>
<text x="215.9" y="84.8">24</text>
<text x="215.9" y="87.4">25</text>
<text x="218.9" y="86">D6</text>
<text x="218.9" y="88.5">D7</text>
<text x="244.8" y="87.2">GND</text>
<text x="264.2" y="87.2">VCC</text>
<text x="285.3" y="85.9">B</text>
<text x="24.3" y="91.1">~{I/O}</text>
<text x="34.8" y="91">G</text>
<text x="42.8" y="92.2" transform="rotate(-90 42.8 92.2)">GND</text>
<text x="116.2" y="93.6">C27</text>
<text x="180.1" y="95.3" transform="rotate(-90 180.1 95.3)">10</text>
<text x="181.2" y="90.9" transform="rotate(-90 181.2 90.9)">GND</text>
<text x="226.9" y="94.7" transform="rotate(-90 226.9 94.7)">VSS</text>
<text x="253.5" y="94.8">100nF</text>
<text x="254.6" y="92.3">C30</text>
<text x="41.7" y="96.6" transform="rotate(-90 41.7 96.6)">10</text>
<text x="87.4" y="98.5" transform="rotate(-90 87.4 98.5)">1</text>
<text x="88.5" y="96" transform="rotate(-90 88.5 96)">VSS</text>
<text x="106.4" y="101.2">GND</text>
<text x="115.1" y="96.1">100nF</text>
<text x="125.7" y="101.2">VCC</text>
<text x="225.8" y="97.2" transform="rotate(-90 225.8 97.2)">1</text>
<text x="244.8" y="99.9">GND</text>
<text x="264.2" y="99.9">VCC</text>
<text x="39.9" y="103.7">GND</text>
<text x="85.6" y="105">GND</text>
<text x="178.3" y="102.5">GND</text>
<text x="224" y="103.7">GND</text>
<text x="10.3" y="135.9">C</text>
<text x="285.3" y="135.9">C</text>
<text x="21.3" y="164.7">GND</text>
<text x="30.4" y="163.6">5</text>
<text x="30.4" y="166.1">9</text>
<text x="53.1" y="164.7">GND</text>
<text x="62.2" y="163.6">5</text>
<text x="62.2" y="166.1">9</text>
<text x="22.9" y="172.4">~{RTS1}</text>
<text x="30.4" y="173.7">3</text>
<text x="30.4" y="168.7">4</text>
<text x="30.4" y="171.2">8</text>
<text x="41.9" y="173.6">J5</text>
<text x="54.7" y="172.4">~{RTS2}</text>
<text x="62.2" y="173.7">3</text>
<text x="62.2" y="168.7">4</text>
<text x="62.2" y="171.2">8</text>
<text x="73.7" y="173.6">J6</text>
<text x="22.8" y="174.9">RxD1</text>
<text x="22.9" y="177.5">~{CTS1}</text>
<text x="30.4" y="178.8">2</text>
<text x="30.4" y="176.3">7</text>
<text x="41.9" y="176.1">UART1</text>
<text x="54.6" y="174.9">RxD2</text>
<text x="54.7" y="177.5">~{CTS2}</text>
<text x="62.2" y="178.8">2</text>
<text x="62.2" y="176.3">7</text>
<text x="73.7" y="176.1">UART2</text>
<text x="10.3" y="185.9">D</text>
<text x="23.1" y="180">TxD1</text>
<text x="30.4" y="183.9">1</text>
<text x="30.4" y="181.4">6</text>
<text x="54.9" y="180">TxD2</text>
<text x="62.2" y="183.9">1</text>
<text x="62.2" y="181.4">6</text>
<text x="285.3" y="185.9">D</text>
<text x="36.6" y="188" transform="rotate(-90 36.6 188)">0</text>
<text x="68.3" y="188" transform="rotate(-90 68.3 188)">0</text>
<text x="35" y="199.9">1</text>
<text x="85" y="199.9">2</text>
<text x="135" y="199.9">3</text>
<text x="185" y="199.9">4</text>
<text x="235" y="199.9">5</text>
<text x="285" y="199.9">6</text>
</g>
</svg>
